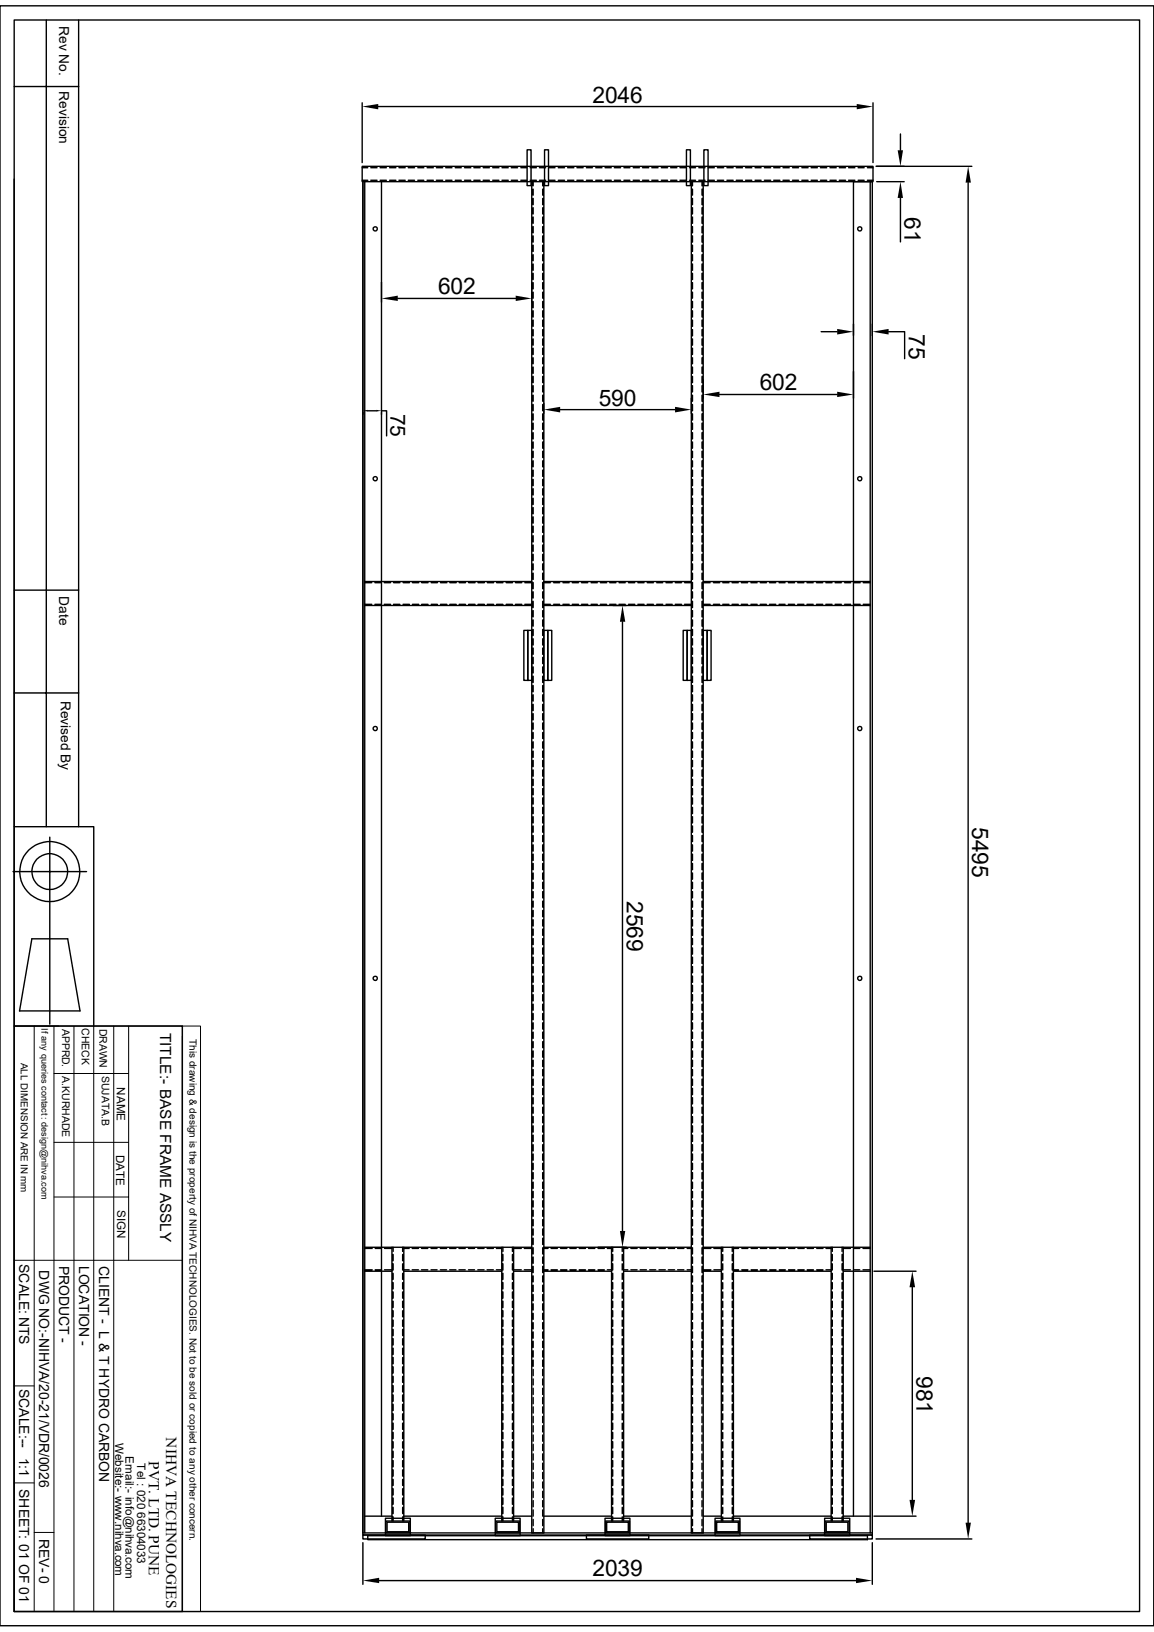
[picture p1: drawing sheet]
<svg xmlns="http://www.w3.org/2000/svg" width="210mm" height="297mm" viewBox="0 0 210 297" stroke-linecap="round" stroke-linejoin="round" font-family="sans-serif">
<g fill="none" stroke="#000" stroke-width=".25">
<path d="M0 1.1h210v294.8h-210zM2.6 3.6h204.8v289.7h-204.8zM2.6 15.7h11.7M8.4 3.6v146.9M14.3 3.6v146.9M65.9 18.7v10.9M68.8 19.4h87.1M158.9 18.7v10.9M2.6 32.6v117.9h14.5v36.2M65.9 30.3h93v2.8h-93zM65.9 32.8h1M65.9 30.5h1"/>
<path d="M66.4 33.1v245.9M67.5 32.8h1.1M67.5 30.5h1.1M69.2 32.8h1.1M69.2 30.5h1.1M69.4 33.1v242.8M70.9 32.8h1.2M70.9 30.5h1.2M72.6 32.8h1.1M72.6 30.5h1.1M74.3 32.8h1.1M74.3 30.5h1.1"/>
<path d="M76 32.8h1.1M76 30.5h1.1M77.7 32.8h1.2M77.7 30.5h1.2M79.4 32.8h1.2M79.4 30.5h1.2M81.1 32.8h1.2M81.1 30.5h1.2M82.8 30.5h1.1M82.8 32.8h1.1M84.5 32.8h1.2M84.5 30.5h1.2"/>
<path d="M86.2 32.8h1.2M86.2 30.5h1.2M87.9 32.8h1.2M87.9 30.5h1.2M89.7 32.8h1.1M89.7 30.5h1.1M91.4 32.8h1.1M91.4 30.5h1.1M93 32.8h1.2M93 30.5h1.2M94.8 32.8h1.1M94.8 30.5h1.1"/>
<path d="M95.9 27.3h.7v6.5h-.7zM96.5 32.8h1.1M96.5 30.5h1.1M96.8 33.1v245.9M97 33.1v.7M97 34.4v1.1M97 36.1v1.2M97 37.8v1.1M97 39.5v1.1M98.2 32.8h1.1M98.2 30.5h1.1M98.8 33.1v.7"/>
<path d="M98.8 34.4v1.1M98.8 36.1v1.2M98.8 37.8v1.1M98.8 39.5v1.1M99 33.1v245.9M99.1 27.3h.7v6.5h-.7zM99.9 32.8h1.1M99.9 30.5h1.1M101.6 32.8h1.1M101.6 30.5h1.1M103.3 32.8h1.1M103.3 30.5h1.1"/>
<path d="M105 30.5h1.1M105 32.8h1.1M106.7 32.8h1.1M106.7 30.5h1.1M108.4 32.8h1.2M108.4 30.5h1.2M110.1 32.8h1.2M110.1 30.5h1.2M111.8 32.8h1.1M111.8 30.5h1.1M113.5 32.8h1.1M113.5 30.5h1.1"/>
<path d="M115.2 32.8h1.2M115.2 30.5h1.2M116.9 32.8h1.2M116.9 30.5h1.2M118.6 32.8h1.2M118.6 30.5h1.2M120.4 32.8h1.1M120.4 30.5h1.1M122 32.8h1.2M122 30.5h1.2M123.7 32.8h1.2M123.7 30.5h1.2"/>
<path d="M124.9 27.3h.7v6.5h-.7zM125.5 32.8h1.1M125.5 30.5h1.1M125.8 33.1v245.9M126 33.1v.7M126 34.4v1.1M126 36.1v1.2M126 37.8v1.1M126 39.5v1.1M127.2 32.8h1.1M127.2 30.5h1.1M127.8 33.1v.7"/>
<path d="M127.8 34.4v1.1M127.8 36.1v1.2M127.8 37.8v1.1M127.8 39.5v1.1M128 33.1v245.9M128.1 27.3h.8v6.5h-.8zM128.9 32.8h1.1M128.9 30.5h1.1M130.6 32.8h1.1M130.6 30.5h1.1M132.3 32.8h1.1M132.3 30.5h1.1"/>
<path d="M134 32.8h1.1M134 30.5h1.1M135.7 32.8h1.1M135.7 30.5h1.1M137.4 32.8h1.1M137.4 30.5h1.1M139.1 32.8h1.2M139.1 30.5h1.2M140.8 32.8h1.1M140.8 30.5h1.1M142.5 32.8h1.1M142.5 30.5h1.1"/>
<path d="M144.2 32.8h1.1M144.2 30.5h1.1M145.9 32.8h1.2M145.9 30.5h1.2M147.6 32.8h1.2M147.6 30.5h1.2M149.3 32.8h1.2M149.3 30.5h1.2M151 32.8h1.2M151 30.5h1.2M152.7 32.8h1.2M152.7 30.5h1.2"/>
<path d="M154.4 32.8h1.2M154.4 30.5h1.2M156.2 32.8h1.1M156.2 30.5h1.1M157.9 32.8h1M157.9 30.5h1M158.4 33.1v245.9M159.4 30.3h17.5M159.6 33.1h4.9M163.9 24.4v2.9M163.9 36v8M176.2 33.2v243.9"/>
<path d="M72.4 54.3h21.5M97 41.2v1.2M97 42.9v1.2M97 44.6v1.2M97 46.4v1.1M97 48v1.2M97 49.7v1.2M97 51.4v1.2M97 53.2v1.1M97 54.9v1.1M97 56.6v1.1M97 58.3v1.1"/>
<path d="M97 60v1.1M98.8 41.2v1.2M98.8 42.9v1.2M98.8 44.6v1.2M98.8 46.4v1.1M98.8 48v1.2M98.8 49.7v1.2M98.8 51.4v1.2M98.8 53.2v1.1M98.8 54.9v1.1M98.8 56.6v1.1M98.8 58.3v1.1"/>
<path d="M98.8 60v1.1M126 41.2v1.2M126 42.9v1.2M126 44.6v1.2M126 46.4v1.1M126 48v1.2M126 49.7v1.2M126 51.4v1.2M126 53.2v1.1M126 54.9v1.1M126 56.6v1.1M126 58.3v1.1"/>
<path d="M126 60v1.1M127.8 41.2v1.2M127.8 42.9v1.2M127.8 44.6v1.2M127.8 46.4v1.1M127.8 48v1.2M127.8 49.7v1.2M127.8 51.4v1.2M127.8 53.2v1.1M127.8 54.9v1.1M127.8 56.6v1.1M127.8 58.3v1.1"/>
<path d="M127.8 60v1.1M155.3 59v2M66.9 74.8h1.6M69.4 74.8h1v4.5M97 61.7v1.1M97 63.4v1.1M97 65.1v1.1M97 66.8v1.1M97 68.5v1.1M97 70.2v1.1M97 71.9v1.1M97 73.6v1.2"/>
<path d="M97 75.3v1.2M97 77v1.1M97 78.7v1.2M98.8 61.7v1.1M98.8 63.4v1.1M98.8 65.1v1.1M98.8 66.8v1.1M98.8 68.5v1.1M98.8 70.2v1.1M98.8 71.9v1.1M98.8 73.6v1.2M98.8 75.3v1.2"/>
<path d="M98.8 77v1.1M98.8 78.7v1.2M101.9 74.5h21M126 61.7v1.1M126 63.4v1.1M126 65.1v1.1M126 66.8v1.1M126 68.5v1.1M126 70.2v1.1M126 71.9v1.1M126 73.6v1.2M126 75.3v1.2"/>
<path d="M126 77v1.1M126 78.7v1.2M127.8 61.7v1.1M127.8 63.4v1.1M127.8 65.1v1.1M127.8 66.8v1.1M127.8 68.5v1.1M127.8 70.2v1.1M127.8 71.9v1.1M127.8 73.6v1.2M127.8 75.3v1.2M127.8 77v1.1"/>
<path d="M127.8 78.7v1.2M130.9 71.8h21.5M149.4 60.4h3M155.3 67.6v4.9M161.7 60.4h2.9v4.9M97 80.4v1.2M97 82.1v1.2M97 83.9v1.1M97 85.6v1.1M97 87.2v1.2M97 88.9v1.2M97 90.7v1.1"/>
<path d="M97 92.4v1.1M97 94.1v1.1M97 95.8v1.1M97 97.5v1.1M97 99.2v1.1M98.8 80.4v1.2M98.8 82.1v1.2M98.8 83.9v1.1M98.8 85.6v1.1M98.8 87.2v1.2M98.8 88.9v1.2M98.8 90.7v1.1"/>
<path d="M98.8 92.4v1.1M98.8 94.1v1.1M98.8 95.8v1.1M98.8 97.5v1.1M98.8 99.2v1.1M126 80.4v1.2M126 82.1v1.2M126 83.9v1.1M126 85.6v1.1M126 87.2v1.2M126 88.9v1.2M126 90.7v1.1"/>
<path d="M126 92.4v1.1M126 94.1v1.1M126 95.8v1.1M126 97.5v1.1M126 99.2v1.1M127.8 80.4v1.2M127.8 82.1v1.2M127.8 83.9v1.1M127.8 85.6v1.1M127.8 87.2v1.2M127.8 88.9v1.2M127.8 90.7v1.1"/>
<path d="M127.8 92.4v1.1M127.8 94.1v1.1M127.8 95.8v1.1M127.8 97.5v1.1M127.8 99.2v1.1M2.6 107.4h11.7M66.4 105.8h30.4M66.4 106h1.2M66.4 110.2h30.4M66.4 110h1.2M68.2 106h1.2M68.2 110h1.2"/>
<path d="M69.9 106h1.2M69.9 110h1.2M71.6 106h1.2M71.6 110h1.2M73.4 106h1.1M73.4 110h1.1M75.1 106h1.1M75.1 110h1.1M76.8 106h1.1M76.8 110h1.1M78.5 106h1.1M78.5 110h1.1"/>
<path d="M80.2 106h1.1M80.2 110h1.1M81.9 106h1.1M81.9 110h1.1M83.6 106h1.1M83.6 110h1.1M85.3 106h1.1M85.3 110h1.1M87 106h1.1M87 110h1.1M88.7 106h1.1M88.7 110h1.1"/>
<path d="M90.4 106h1.1M90.4 110h1.1M92.1 106h1.2M92.1 110h1.2M93.8 106h1.2M93.8 110h1.2M95.3 114.7h.8v9.1h-.8zM95.5 106h1.3M95.5 110h1.3M96.1 114.7h.7v9.1h-.7zM97 100.9v1.1M97 102.6v1.1"/>
<path d="M97 104.3v1.2M97 106v1.1M97 107.7v1.1M97 109.4v1.2M97 111.1v1.2M97 112.8v1.2M97 114.6v1.1M97 116.2v1.2M97 117.9v1.2M97 119.6v1.2M98.8 100.9v1.1M98.8 102.6v1.1"/>
<path d="M98.8 104.3v1.2M98.8 106v1.1M98.8 107.7v1.1M98.8 109.4v1.2M98.8 111.1v1.2M98.8 112.8v1.2M98.8 114.6v1.1M98.8 116.2v1.2M98.8 117.9v1.2M98.8 119.6v1.2M99 114.7h.7v9.1h-.7zM99 106h1.2"/>
<path d="M99 110h1.2M99 105.8h26.8M99 110.2h26.8M99.7 114.7h.7v9.1h-.7zM100.8 106h1.1M100.8 110h1.1M102.4 106h1.2M102.4 110h1.2M104.1 106h1.2M104.1 110h1.2M105.8 106h1.2M105.8 110h1.2"/>
<path d="M107.6 106h1.1M107.6 110h1.1M109.3 106h1.1M109.3 110h1.1M111 106h1.1M111 110h1.1M112.6 106h1.2M112.6 110h1.2M113.3 113.2v110.8M114.4 106h1.1M114.4 110h1.1M116.1 106h1.1"/>
<path d="M116.1 110h1.1M117.8 106h1.1M117.8 110h1.1M119.5 106h1.1M119.5 110h1.1M121.2 106h1.1M121.2 110h1.1M122.9 106h1.1M122.9 110h1.1M124.3 114.7h.8v9.1h-.8zM124.6 106h1.2M124.6 110h1.2"/>
<path d="M125.1 114.7h.7v9.1h-.7zM126 100.9v1.1M126 102.6v1.1M126 104.3v1.2M126 106v1.1M126 107.7v1.1M126 109.4v1.2M126 111.1v1.2M126 112.8v1.2M126 114.6v1.1M126 116.2v1.2M126 117.9v1.2"/>
<path d="M126 119.6v1.2M127.8 100.9v1.1M127.8 102.6v1.1M127.8 104.3v1.2M127.8 106v1.1M127.8 107.7v1.1M127.8 109.4v1.2M127.8 111.1v1.2M127.8 112.8v1.2M127.8 114.6v1.1M127.8 116.2v1.2M127.8 117.9v1.2"/>
<path d="M127.8 119.6v1.2M128 114.7h.7v9.1h-.7zM128 105.8h30.4M128 110.2h30.4M128 106h1.2M128 110h1.2M128.7 114.7h.7v9.1h-.7zM129.8 106h1.2M129.8 110h1.2M131.5 106h1.2M131.5 110h1.2M133.2 106h1.2"/>
<path d="M133.2 110h1.2M134.9 106h1.2M134.9 110h1.2M136.7 106h1.1M136.7 110h1.1M138.3 106h1.2M138.3 110h1.2M140 106h1.2M140 110h1.2M141.8 106h1.1M141.8 110h1.1M143.5 106h1.1"/>
<path d="M143.5 110h1.1M145.2 106h1.1M145.2 110h1.1M146.9 106h1.1M146.9 110h1.1M148.6 106h1.1M148.6 110h1.1M150.3 106h1.1M150.3 110h1.1M152 106h1.1M152 110h1.1M153.7 106h1.1"/>
<path d="M153.7 110h1.1M155.4 106h1.1M155.4 110h1.1M157.1 106h1.3M157.1 110h1.3M2.6 126.1h11.7M97 121.4v1.1M97 123.1v1.1M97 124.8v1.1M97 126.4v1.2M97 128.2v1.1M97 129.9v1.1"/>
<path d="M97 131.6v1.1M97 133.3v1.1M97 135v1.1M97 136.7v1.1M97 138.4v1.1M98.8 121.4v1.1M98.8 123.1v1.1M98.8 124.8v1.1M98.8 126.4v1.2M98.8 128.2v1.1M98.8 129.9v1.1M98.8 131.6v1.1"/>
<path d="M98.8 133.3v1.1M98.8 135v1.1M98.8 136.7v1.1M98.8 138.4v1.1M126 121.4v1.1M126 123.1v1.1M126 124.8v1.1M126 126.4v1.2M126 128.2v1.1M126 129.9v1.1M126 131.6v1.1M126 133.3v1.1"/>
<path d="M126 135v1.1M126 136.7v1.1M126 138.4v1.1M127.8 121.4v1.1M127.8 123.1v1.1M127.8 124.8v1.1M127.8 126.4v1.2M127.8 128.2v1.1M127.8 129.9v1.1M127.8 131.6v1.1M127.8 133.3v1.1M127.8 135v1.1"/>
<path d="M127.8 136.7v1.1M127.8 138.4v1.1M2.4 158.6h13.3M2.6 150.5v36.2M9.1 152.4v34M97 140.1v1.2M97 141.8v1.2M97 143.5v1.2M97 145.2v1.1M97 146.9v1.2M97 148.6v1.2M97 150.3v1.2"/>
<path d="M97 152.1v1.1M97 153.8v1.1M97 155.4v1.2M97 157.1v1.2M97 158.9v1.1M98.8 140.1v1.2M98.8 141.8v1.2M98.8 143.5v1.2M98.8 145.2v1.1M98.8 146.9v1.2M98.8 148.6v1.2M98.8 150.3v1.2"/>
<path d="M98.8 152.1v1.1M98.8 153.8v1.1M98.8 155.4v1.2M98.8 157.1v1.2M98.8 158.9v1.1M126 140.1v1.2M126 141.8v1.2M126 143.5v1.2M126 145.2v1.1M126 146.9v1.2M126 148.6v1.2M126 150.3v1.2"/>
<path d="M126 152.1v1.1M126 153.8v1.1M126 155.4v1.2M126 157.1v1.2M126 158.9v1.1M127.8 140.1v1.2M127.8 141.8v1.2M127.8 143.5v1.2M127.8 145.2v1.1M127.8 146.9v1.2M127.8 148.6v1.2M127.8 150.3v1.2"/>
<path d="M127.8 152.1v1.1M127.8 153.8v1.1M127.8 155.4v1.2M127.8 157.1v1.2M127.8 158.9v1.1M5.8 170.9h6.5l2.3 13.1h-11zM97 160.6v1.1M97 162.3v1.1M97 164v1.1M97 165.7v1.1M97 167.4v1.1M97 169.1v1.1"/>
<path d="M97 170.8v1.1M97 172.5v1.2M97 174.2v1.1M97 175.9v1.1M97 177.6v1.2M97 179.3v1.2M98.8 160.6v1.1M98.8 162.3v1.1M98.8 164v1.1M98.8 165.7v1.1M98.8 167.4v1.1M98.8 169.1v1.1"/>
<path d="M98.8 170.8v1.1M98.8 172.5v1.2M98.8 174.2v1.1M98.8 175.9v1.1M98.8 177.6v1.2M98.8 179.3v1.2M126 160.6v1.1M126 162.3v1.1M126 164v1.1M126 165.7v1.1M126 167.4v1.1M126 169.1v1.1"/>
<path d="M126 170.8v1.1M126 172.5v1.2M126 174.2v1.1M126 175.9v1.1M126 177.6v1.2M126 179.3v1.2M127.8 160.6v1.1M127.8 162.3v1.1M127.8 164v1.1M127.8 165.7v1.1M127.8 167.4v1.1M127.8 169.1v1.1"/>
<path d="M127.8 170.8v1.1M127.8 172.5v1.2M127.8 174.2v1.1M127.8 175.9v1.1M127.8 177.6v1.2M127.8 179.3v1.2M2.6 186.7h30.6v106.6h-30.6zM2.6 194.8v98.5M97 181v1.2M97 182.8v1.1M97 184.4v1.2M97 186.1v1.2"/>
<path d="M97 187.8v1.2M97 189.6v1.1M97 191.3v1.1M97 193v1.1M97 194.6v1.2M97 196.4v1.1M97 198.1v1.1M97 199.8v1.1M98.8 181v1.2M98.8 182.8v1.1M98.8 184.4v1.2M98.8 186.1v1.2"/>
<path d="M98.8 187.8v1.2M98.8 189.6v1.1M98.8 191.3v1.1M98.8 193v1.1M98.8 194.6v1.2M98.8 196.4v1.1M98.8 198.1v1.1M98.8 199.8v1.1M126 181v1.2M126 182.8v1.1M126 184.4v1.2M126 186.1v1.2"/>
<path d="M126 187.8v1.2M126 189.6v1.1M126 191.3v1.1M126 193v1.1M126 194.6v1.2M126 196.4v1.1M126 198.1v1.1M126 199.8v1.1M127.8 181v1.2M127.8 182.8v1.1M127.8 184.4v1.2M127.8 186.1v1.2"/>
<path d="M127.8 187.8v1.2M127.8 189.6v1.1M127.8 191.3v1.1M127.8 193v1.1M127.8 194.6v1.2M127.8 196.4v1.1M127.8 198.1v1.1M127.8 199.8v1.1M97 201.5v1.1M97 203.2v1.1M97 204.9v1.1M97 206.6v1.1"/>
<path d="M97 208.3v1.2M97 210v1.2M97 211.7v1.2M97 213.4v1.1M97 215.1v1.2M97 216.8v1.2M97 218.5v1.2M98.8 201.5v1.1M98.8 203.2v1.1M98.8 204.9v1.1M98.8 206.6v1.1M98.8 208.3v1.2"/>
<path d="M98.8 210v1.2M98.8 211.7v1.2M98.8 213.4v1.1M98.8 215.1v1.2M98.8 216.8v1.2M98.8 218.5v1.2M126 201.5v1.1M126 203.2v1.1M126 204.9v1.1M126 206.6v1.1M126 208.3v1.2M126 210v1.2"/>
<path d="M126 211.7v1.2M126 213.4v1.1M126 215.1v1.2M126 216.8v1.2M126 218.5v1.2M127.8 201.5v1.1M127.8 203.2v1.1M127.8 204.9v1.1M127.8 206.6v1.1M127.8 208.3v1.2M127.8 210v1.2M127.8 211.7v1.2"/>
<path d="M127.8 213.4v1.1M127.8 215.1v1.2M127.8 216.8v1.2M127.8 218.5v1.2M66.4 231.4h4.9M66.4 231.1h1.3M66.4 227h30.4M66.4 227.2h1.3M68.3 227.2h1.1M68.3 231.1h1.1M70 231.1h1.3M70 227.2h1.3"/>
<path d="M71.3 227v49.8M71.5 227v.8M71.5 228.3v1.1M71.5 230v1.1M71.5 231.7v1.1M71.5 233.4v1.2M71.5 235.1v1.2M71.5 236.8v1.2M71.5 238.5v1.1M73.3 227v.8M73.3 228.3v1.1M73.3 230v1.1"/>
<path d="M73.3 231.7v1.1M73.3 233.4v1.2M73.3 235.1v1.2M73.3 236.8v1.2M73.3 238.5v1.1M73.5 231.4h17.8M73.5 231.1h1M73.5 227.2h1M73.5 227v49.8M75 231.1h1.2M75 227.2h1.2M76.7 231.1h1.2"/>
<path d="M76.7 227.2h1.2M78.4 231.1h1.1M78.4 227.2h1.1M80.1 231.1h1.2M80.1 227.2h1.2M81.8 231.1h1.2M81.8 227.2h1.2M83.5 231.1h1.2M83.5 227.2h1.2M85.3 231.1h1.1M85.3 227.2h1.1M87 231.1h1.1"/>
<path d="M87 227.2h1.1M88.6 231.1h1.2M88.6 227.2h1.2M90.3 231.1h1M90.3 227.2h1M91.3 227v49.8M91.5 228.3v1.1M91.5 230v1.1M91.5 231.7v1.1M91.5 233.4v1.2M91.5 235.1v1.2M91.5 236.8v1.2"/>
<path d="M91.5 238.5v1.1M91.5 227v.8M93.3 228.3v1.1M93.3 230v1.1M93.3 231.7v1.1M93.3 233.4v1.2M93.3 235.1v1.2M93.3 236.8v1.2M93.3 238.5v1.1M93.3 227v.8M93.5 227v49.8M93.5 231.1h1.4"/>
<path d="M93.5 227.2h1.4M93.5 231.4h3.3M95.4 231.1h1.4M95.4 227.2h1.4M97 220.3v1.1M97 222v1.1M97 223.6v1.2M97 225.3v1.2M97 227.1v1.1M97 228.8v1.1M97 230.5v1.1M97 232.2v1.1"/>
<path d="M97 233.9v1.1M97 235.6v1.1M97 237.3v1.1M97 239v1.1M98.8 220.3v1.1M98.8 222v1.1M98.8 223.6v1.2M98.8 225.3v1.2M98.8 227.1v1.1M98.8 228.8v1.1M98.8 230.5v1.1M98.8 232.2v1.1"/>
<path d="M98.8 233.9v1.1M98.8 235.6v1.1M98.8 237.3v1.1M98.8 239v1.1M99 231.4h12.3M99 231.1h.7M99 227h26.8M99 227.2h.7M100.3 231.1h1.1M100.3 227.2h1.1M102 231.1h1.2M102 227.2h1.2"/>
<path d="M103.7 231.1h1.2M103.7 227.2h1.2M105.4 231.1h1.2M105.4 227.2h1.2M107.1 231.1h1.1M107.1 227.2h1.1M108.8 231.1h1.2M108.8 227.2h1.2M110.5 231.1h.8M110.5 227.2h.8M111.3 227v49.8M111.5 227v.8"/>
<path d="M111.5 228.3v1.1M111.5 230v1.1M111.5 231.7v1.1M111.5 233.4v1.2M111.5 235.1v1.2M111.5 236.8v1.2M111.5 238.5v1.1M113.2 227v.8M113.2 228.3v1.1M113.2 230v1.1M113.2 231.7v1.1M113.2 233.4v1.2"/>
<path d="M113.2 235.1v1.2M113.2 236.8v1.2M113.2 238.5v1.1M113.5 231.4h12.3M113.5 231.1h.8M113.5 227.2h.8M113.5 227v49.8M114.8 231.1h1.2M114.8 227.2h1.2M116.5 231.1h1.1M116.5 227.2h1.1M118.2 231.1h1.1"/>
<path d="M118.2 227.2h1.1M119.9 231.1h1.2M119.9 227.2h1.2M121.6 231.1h1.2M121.6 227.2h1.2M123.3 231.1h1.2M123.3 227.2h1.2M125.1 231.1h.7M125.1 227.2h.7M126 220.3v1.1M126 222v1.1M126 223.6v1.2"/>
<path d="M126 225.3v1.2M126 227.1v1.1M126 228.8v1.1M126 230.5v1.1M126 232.2v1.1M126 233.9v1.1M126 235.6v1.1M126 237.3v1.1M126 239v1.1M127.8 220.3v1.1M127.8 222v1.1M127.8 223.6v1.2"/>
<path d="M127.8 225.3v1.2M127.8 227.1v1.1M127.8 228.8v1.1M127.8 230.5v1.1M127.8 232.2v1.1M127.8 233.9v1.1M127.8 235.6v1.1M127.8 237.3v1.1M127.8 239v1.1M128 231.4h3.3M128 231.1h1.4M128 227h30.4"/>
<path d="M128 227.2h1.4M129.9 231.1h1.4M129.9 227.2h1.4M131.3 227v49.8M131.5 228.3v1.1M131.5 230v1.1M131.5 231.7v1.1M131.5 233.4v1.2M131.5 235.1v1.2M131.5 236.8v1.2M131.5 238.5v1.1M131.5 227v.8"/>
<path d="M133.3 227v.8M133.3 228.3v1.1M133.3 230v1.1M133.3 231.7v1.1M133.3 233.4v1.2M133.3 235.1v1.2M133.3 236.8v1.2M133.3 238.5v1.1M133.5 231.4h17.8M133.5 231.1h.9M133.5 227.2h.9M133.5 227v49.8"/>
<path d="M135 231.1h1.1M135 227.2h1.1M136.7 231.1h1.1M136.7 227.2h1.1M138.4 231.1h1.1M138.4 227.2h1.1M140.1 231.1h1.1M140.1 227.2h1.1M141.8 231.1h1.1M141.8 227.2h1.1M143.5 231.1h1.2M143.5 227.2h1.2"/>
<path d="M145.2 231.1h1.1M145.2 227.2h1.1M146.9 231.1h1.1M146.9 227.2h1.1M148.6 231.1h1.2M148.6 227.2h1.2M150.3 231.1h1M150.3 227.2h1M151.3 227v49.8M151.5 227v.8M151.5 228.3v1.1M151.5 230v1.1"/>
<path d="M151.5 231.7v1.1M151.5 233.4v1.2M151.5 235.1v1.2M151.5 236.8v1.2M151.5 238.5v1.1M153.2 228.3v1.1M153.2 230v1.1M153.2 231.7v1.1M153.2 233.4v1.2M153.2 235.1v1.2M153.2 236.8v1.2M153.2 238.5v1.1"/>
<path d="M153.2 227v.8M153.5 231.1h1.3M153.5 227.2h1.3M153.5 227v49.8M153.5 231.4h4.9M155.4 231.1h1.1M155.4 227.2h1.1M157.1 231.1h1.3M157.1 227.2h1.3M159 231.4h7.7M166 234.3v38.7M71.5 240.2v1.2"/>
<path d="M71.5 241.9v1.2M71.5 243.6v1.2M71.5 245.4v1.1M71.5 247.1v1.1M71.5 248.8v1.1M71.5 250.5v1.1M71.5 252.2v1.1M71.5 253.9v1.1M71.5 255.6v1.1M71.5 257.3v1.1M71.5 259v1.1M73.3 240.2v1.2"/>
<path d="M73.3 241.9v1.2M73.3 243.6v1.2M73.3 245.4v1.1M73.3 247.1v1.1M73.3 248.8v1.1M73.3 250.5v1.1M73.3 252.2v1.1M73.3 253.9v1.1M73.3 255.6v1.1M73.3 257.3v1.1M73.3 259v1.1M91.5 240.2v1.2"/>
<path d="M91.5 241.9v1.2M91.5 243.6v1.2M91.5 245.4v1.1M91.5 247.1v1.1M91.5 248.8v1.1M91.5 250.5v1.1M91.5 252.2v1.1M91.5 253.9v1.1M91.5 255.6v1.1M91.5 257.3v1.1M91.5 259v1.1M93.3 240.2v1.2"/>
<path d="M93.3 241.9v1.2M93.3 243.6v1.2M93.3 245.4v1.1M93.3 247.1v1.1M93.3 248.8v1.1M93.3 250.5v1.1M93.3 252.2v1.1M93.3 253.9v1.1M93.3 255.6v1.1M93.3 257.3v1.1M93.3 259v1.1M97 240.7v1.2"/>
<path d="M97 242.4v1.1M97 244.1v1.1M97 245.8v1.2M97 247.5v1.2M97 249.2v1.2M97 251v1.1M97 252.6v1.2M97 254.3v1.2M97 256v1.2M97 257.8v1.1M97 259.5v1.1M98.8 249.2v1.2"/>
<path d="M98.8 251v1.1M98.8 252.6v1.2M98.8 254.3v1.2M98.8 256v1.2M98.8 257.8v1.1M98.8 259.5v1.1M98.8 240.7v1.2M98.8 242.4v1.1M98.8 244.1v1.1M98.8 245.8v1.2M98.8 247.5v1.2M111.5 240.2v1.2"/>
<path d="M111.5 241.9v1.2M111.5 243.6v1.2M111.5 245.4v1.1M111.5 247.1v1.1M111.5 248.8v1.1M111.5 250.5v1.1M111.5 252.2v1.1M111.5 253.9v1.1M111.5 255.6v1.1M111.5 257.3v1.1M111.5 259v1.1M113.2 240.2v1.2"/>
<path d="M113.2 241.9v1.2M113.2 243.6v1.2M113.2 245.4v1.1M113.2 247.1v1.1M113.2 248.8v1.1M113.2 250.5v1.1M113.2 252.2v1.1M113.2 253.9v1.1M113.2 255.6v1.1M113.2 257.3v1.1M113.2 259v1.1M126 240.7v1.2"/>
<path d="M126 242.4v1.1M126 244.1v1.1M126 245.8v1.2M126 247.5v1.2M126 249.2v1.2M126 251v1.1M126 252.6v1.2M126 254.3v1.2M126 256v1.2M126 257.8v1.1M126 259.5v1.1M127.8 249.2v1.2"/>
<path d="M127.8 251v1.1M127.8 252.6v1.2M127.8 254.3v1.2M127.8 256v1.2M127.8 257.8v1.1M127.8 259.5v1.1M127.8 240.7v1.2M127.8 242.4v1.1M127.8 244.1v1.1M127.8 245.8v1.2M127.8 247.5v1.2M131.5 240.2v1.2"/>
<path d="M131.5 241.9v1.2M131.5 243.6v1.2M131.5 245.4v1.1M131.5 247.1v1.1M131.5 248.8v1.1M131.5 250.5v1.1M131.5 252.2v1.1M131.5 253.9v1.1M131.5 255.6v1.1M131.5 257.3v1.1M131.5 259v1.1M133.3 240.2v1.2"/>
<path d="M133.3 241.9v1.2M133.3 243.6v1.2M133.3 245.4v1.1M133.3 247.1v1.1M133.3 248.8v1.1M133.3 250.5v1.1M133.3 252.2v1.1M133.3 253.9v1.1M133.3 255.6v1.1M133.3 257.3v1.1M133.3 259v1.1M151.5 240.2v1.2"/>
<path d="M151.5 241.9v1.2M151.5 243.6v1.2M151.5 245.4v1.1M151.5 247.1v1.1M151.5 248.8v1.1M151.5 250.5v1.1M151.5 252.2v1.1M151.5 253.9v1.1M151.5 255.6v1.1M151.5 257.3v1.1M151.5 259v1.1M153.2 240.2v1.2"/>
<path d="M153.2 241.9v1.2M153.2 243.6v1.2M153.2 245.4v1.1M153.2 247.1v1.1M153.2 248.8v1.1M153.2 250.5v1.1M153.2 252.2v1.1M153.2 253.9v1.1M153.2 255.6v1.1M153.2 257.3v1.1M153.2 259v1.1M66 279.4h11.4v.7h-11.4z"/>
<path d="M66.4 275.9h4.9M66.9 279.5h91v.7h-91zM70.1 276.3h4.6v3.2h-4.6zM70.2 276.8h4.4v2.2h-4.4zM70.4 277h4v1.8h-4zM71.5 260.7v1.1M71.5 262.4v1.1M71.5 264.1v1.2M71.5 265.8v1.2M71.5 267.5v1.1M71.5 269.2v1.1M71.5 270.9v1.2"/>
<path d="M71.5 272.6v1.2M71.5 274.3v1.2M71.5 276.1v.7M73.3 260.7v1.1M73.3 262.4v1.1M73.3 264.1v1.2M73.3 265.8v1.2M73.3 267.5v1.1M73.3 269.2v1.1M73.3 270.9v1.2M73.3 272.6v1.2M73.3 274.3v1.2"/>
<path d="M73.3 276.1v.7M73.5 275.9h17.8M90.1 276.3h4.6v3.2h-4.6zM90.2 276.8h4.4v2.2h-4.4zM90.4 277h4v1.8h-4zM91.5 260.7v1.1M91.5 262.4v1.1M91.5 264.1v1.2M91.5 265.8v1.2M91.5 267.5v1.1M91.5 269.2v1.1M91.5 270.9v1.2"/>
<path d="M91.5 272.6v1.2M91.5 274.3v1.2M91.5 276.1v.7M93.3 260.7v1.1M93.3 262.4v1.1M93.3 264.1v1.2M93.3 265.8v1.2M93.3 267.5v1.1M93.3 269.2v1.1M93.3 270.9v1.2M93.3 272.6v1.2M93.3 274.3v1.2"/>
<path d="M93.3 276.1v.7M93.5 275.9h3.3M97 278.2v.8M97 261.2v1.1M97 262.8v1.2M97 264.6v1.1M97 266.3v1.1M97 268v1.1M97 269.7v1.1M97 271.4v1.1M97 273.1v1.1M97 274.8v1.1"/>
<path d="M97 276.5v1.2M98.8 261.2v1.1M98.8 262.8v1.2M98.8 264.6v1.1M98.8 266.3v1.1M98.8 268v1.1M98.8 269.7v1.1M98.8 271.4v1.1M98.8 273.1v1.1M98.8 274.8v1.1M98.8 276.5v1.2M98.8 278.2v.8"/>
<path d="M99 275.9h12.3M106.7 279.4h11.4v.7h-11.4zM110.1 276.3h4.5v3.2h-4.5zM110.2 276.8h4.4v2.2h-4.4zM110.4 277h3.9v1.8h-3.9zM111.5 260.7v1.1M111.5 262.4v1.1M111.5 264.1v1.2M111.5 265.8v1.2M111.5 267.5v1.1M111.5 269.2v1.1M111.5 270.9v1.2"/>
<path d="M111.5 272.6v1.2M111.5 274.3v1.2M111.5 276.1v.7M113.2 260.7v1.1M113.2 262.4v1.1M113.2 264.1v1.2M113.2 265.8v1.2M113.2 267.5v1.1M113.2 269.2v1.1M113.2 270.9v1.2M113.2 272.6v1.2M113.2 274.3v1.2"/>
<path d="M113.2 276.1v.7M113.5 275.9h12.3M126 261.2v1.1M126 262.8v1.2M126 264.6v1.1M126 266.3v1.1M126 268v1.1M126 269.7v1.1M126 271.4v1.1M126 273.1v1.1M126 274.8v1.1M126 276.5v1.2"/>
<path d="M126 278.2v.8M127.8 278.2v.8M127.8 261.2v1.1M127.8 262.8v1.2M127.8 264.6v1.1M127.8 266.3v1.1M127.8 268v1.1M127.8 269.7v1.1M127.8 271.4v1.1M127.8 273.1v1.1M127.8 274.8v1.1M127.8 276.5v1.2"/>
<path d="M128 275.9h3.3M130.1 276.3h4.6v3.2h-4.6zM130.2 276.8h4.4v2.2h-4.4zM130.4 277h4v1.8h-4zM131.5 260.7v1.1M131.5 262.4v1.1M131.5 264.1v1.2M131.5 265.8v1.2M131.5 267.5v1.1M131.5 269.2v1.1M131.5 270.9v1.2M131.5 272.6v1.2"/>
<path d="M131.5 274.3v1.2M131.5 276.1v.7M133.3 260.7v1.1M133.3 262.4v1.1M133.3 264.1v1.2M133.3 265.8v1.2M133.3 267.5v1.1M133.3 269.2v1.1M133.3 270.9v1.2M133.3 272.6v1.2M133.3 274.3v1.2M133.3 276.1v.7"/>
<path d="M133.5 275.9h17.8M147.4 279.4h11.3v.7h-11.3zM150.1 276.3h4.5v3.2h-4.5zM150.2 276.8h4.3v2.2h-4.3zM150.4 277h3.9v1.8h-3.9zM151.5 260.7v1.1M151.5 262.4v1.1M151.5 264.1v1.2M151.5 265.8v1.2M151.5 267.5v1.1M151.5 269.2v1.1M151.5 270.9v1.2"/>
<path d="M151.5 272.6v1.2M151.5 274.3v1.2M151.5 276.1v.7M153.2 260.7v1.1M153.2 262.4v1.1M153.2 264.1v1.2M153.2 265.8v1.2M153.2 267.5v1.1M153.2 269.2v1.1M153.2 270.9v1.2M153.2 272.6v1.2M153.2 274.3v1.2"/>
<path d="M153.2 276.1v.7M153.5 275.9h4.9M155.3 275.9v-242.8h3.4v246.3h-92.7v-246.3v245.9h92.8M159 275.9h7.7M66 280.8v7.5M69 287.7h86.8M158.7 280.8v7.5M159.4 280.1h17.5"/>
<circle cx="68.3" cy="41.6" r=".39"/>
<circle cx="156.5" cy="41.6" r=".39"/>
<circle cx="68.3" cy="87.1" r=".39"/>
<circle cx="156.5" cy="87.1" r=".39"/>
<circle cx="68.3" cy="132.6" r=".39"/>
<circle cx="156.5" cy="132.6" r=".39"/>
<circle cx="9.1" cy="158.6" r="5.5"/>
<circle cx="9.1" cy="158.6" r="3.3"/>
<circle cx="68.3" cy="178" r=".39"/>
<circle cx="156.5" cy="178" r=".39"/>
</g>
<g fill="#000">
<path d="M65.9 19.4l2.9-.5v1zM155.9 18.9l3 .5-3 .5zM163.4 27.3h.9l-.4 3zM163.9 33.1l.4 2.9h-.9zM176.2 30.3l.5 2.9h-1zM69.4 54.3l3-.5v1zM93.9 53.8l2.9 .5-2.9 .5zM152.4 59.9l2.9 .5-2.9 .5zM158.7 60.4l3-.5v1zM66 74.8l.9-.2v.3zM68.5 74.6l.9 .2-.9 .1zM99 74.5l2.9-.5v1.1z"/>
<path d="M122.9 74l2.9 .5-2.9 .6zM128 71.8l2.9-.5v1zM152.4 71.3l2.9 .5-2.9 .5zM113.3 110.2l.5 3h-1zM112.8 224h1l-.5 3zM166 231.4l.5 2.9h-1zM165.5 273h1l-.5 2.9zM175.7 277.1h1l-.5 3zM66 287.7l3-.6v1zM155.8 287.1l2.9 .6-2.9 .4z"/>
</g>
<g fill="none" stroke="#000" stroke-width=".18">
<path d="M2.6 186.7h30.6M6.2 186.7v106.6M9.8 195.4h13.6M9.8 186.7v106.6M13.5 186.7v106.6M17.1 186.7v106.6M20.7 186.7v106.6M23.4 186.7v42.7M33.2 186.7h3.3v106.6h-3.3zM33.2 188.6v104.7M9.8 217.8h13.6M9.8 207.9h13.6"/>
<path d="M2.6 229.4h30.6M2.6 252.2h3.6M2.6 269.9h3.6M6.2 278.9h3.6"/>
</g>
<g font-size="4.1">
<text x="107.8" y="18.7">2046</text>
<text x="164.6" y="39.5" transform="rotate(90 164.6 39.5)">61</text>
<text x="79.7" y="53.6">602</text>
<text x="165.4" y="60.9" transform="rotate(90 165.4 60.9)">75</text>
<text x="138.3" y="71">602</text>
<text x="109" y="73.8">590</text>
<text x="177" y="150.6" transform="rotate(90 177 150.6)">5495</text>
<text x="114" y="164" transform="rotate(90 114 164)">2569</text>
<text x="166.8" y="250.5" transform="rotate(90 166.8 250.5)">981</text>
<text x="107.8" y="286.9">2039</text>
</g>
<text font-size="3.8" x="71.1" y="75.3" transform="rotate(90 71.1 75.3)">75</text>
<g font-size="2.8">
<text x="29.1" y="188" transform="rotate(90 29.1 188)">TITLE:- BASE FRAME ASSLY</text>
<text x="30.3" y="261.6" transform="rotate(90 30.3 261.6)">NIHVA TECHNOLOGIES</text>
<text x="27.1" y="265.9" transform="rotate(90 27.1 265.9)">PVT. LTD. PUNE</text>
</g>
<g font-size="2.5">
<text x="10.8" y="4.7" transform="rotate(90 10.8 4.7)">Rev No.</text>
<text x="10.8" y="16.6" transform="rotate(90 10.8 16.6)">Revision</text>
<text x="10.8" y="108.5" transform="rotate(90 10.8 108.5)">Date</text>
<text x="11" y="127.5" transform="rotate(90 11 127.5)">Revised By</text>
<text x="3.5" y="230" transform="rotate(90 3.5 230)">SCALE: NTS</text>
<text x="7.2" y="231.2" transform="rotate(90 7.2 231.2)">DWG NO:-NIHVA/20-21/VDR/0026</text>
<text x="10.8" y="230.3" transform="rotate(90 10.8 230.3)">PRODUCT -</text>
<text x="14.4" y="230.3" transform="rotate(90 14.4 230.3)">LOCATION -</text>
<text x="18" y="230.4" transform="rotate(90 18 230.4)">CLIENT - L &amp; T HYDRO CARBON</text>
<text x="3.5" y="252.7" transform="rotate(90 3.5 252.7)">SCALE:--</text>
<text x="3.5" y="265.3" transform="rotate(90 3.5 265.3)">1:1</text>
<text x="3.5" y="271" transform="rotate(90 3.5 271)">SHEET: 01 OF 01</text>
<text x="7.2" y="280" transform="rotate(90 7.2 280)">REV- 0</text>
</g>
<g font-size="2.1">
<text x="21.3" y="197.9" transform="rotate(90 21.3 197.9)">NAME</text>
<text x="21.1" y="210.1" transform="rotate(90 21.1 210.1)">DATE</text>
<text x="21.3" y="220.2" transform="rotate(90 21.3 220.2)">SIGN</text>
<text x="21" y="262.6" transform="rotate(90 21 262.6)">Website:- www.nihva.com</text>
<text x="22.9" y="265" transform="rotate(90 22.9 265)">Email:- info@nihva.com</text>
<text x="25" y="266.3" transform="rotate(90 25 266.3)">Tel : 020 66304033</text>
</g>
<g font-size="1.9">
<text x="11.3" y="187.2" transform="rotate(90 11.3 187.2)">APPRD.</text>
<text x="14.9" y="187.1" transform="rotate(90 14.9 187.1)">CHECK</text>
<text x="18.1" y="187.2" transform="rotate(90 18.1 187.2)">DRAWN</text>
<text x="11.3" y="195.8" transform="rotate(90 11.3 195.8)">A.KURHADE</text>
<text x="18.5" y="195.8" transform="rotate(90 18.5 195.8)">SUJATA.B</text>
</g>
<g font-size="1.8">
<text x="34.5" y="189.1" transform="rotate(90 34.5 189.1)">This drawing &amp; design is the property of NIHVA TECHNOLOGIES. Not to be sold or copied to any other concern.</text>
<text x="3.8" y="193.4" transform="rotate(90 3.8 193.4)">ALL DIMENSION ARE IN mm</text>
</g>
<text font-size="1.7" x="7.5" y="187.2" transform="rotate(90 7.5 187.2)">If any queries contact : design@nihva.com</text>
</svg>
